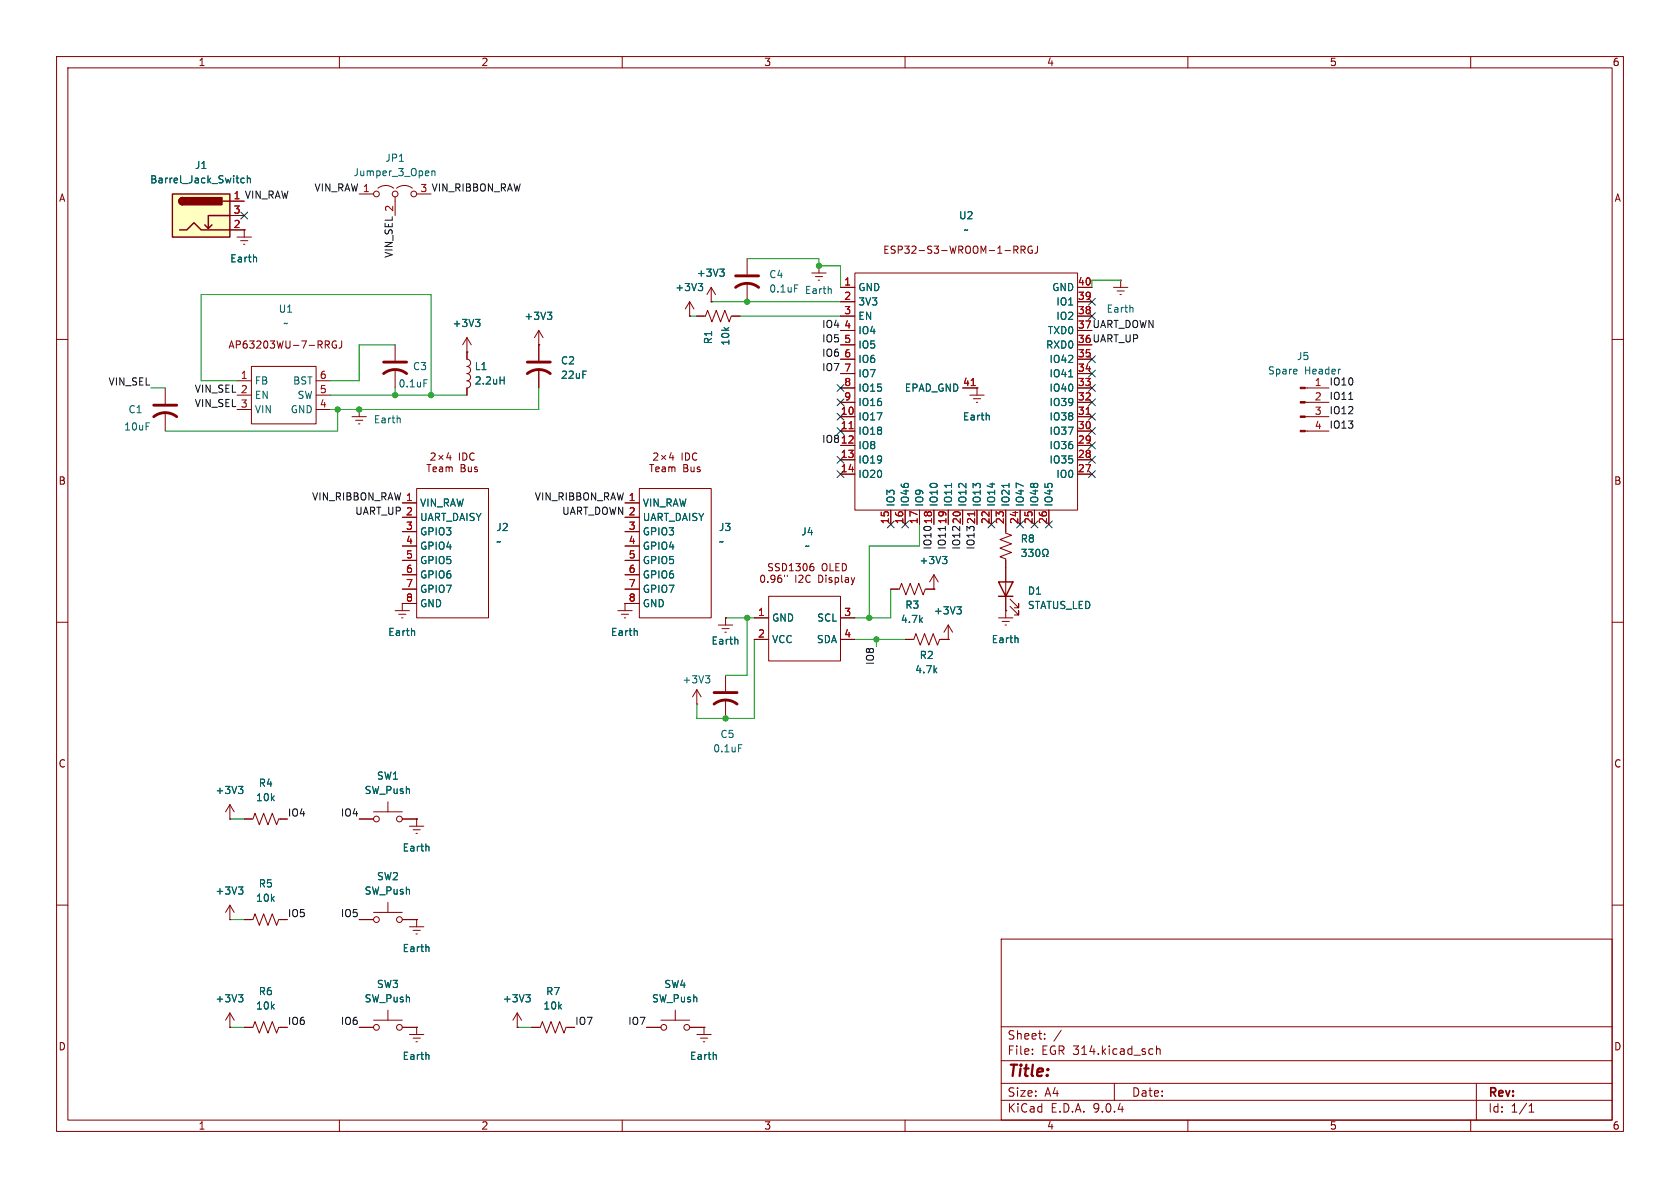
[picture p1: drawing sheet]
<svg xmlns="http://www.w3.org/2000/svg" width="297mm" height="210mm" viewBox="0 0 297 210" stroke-linecap="round" stroke-linejoin="round" font-family="sans-serif">
<g fill="none" stroke="#840000" stroke-width=".18">
<path d="M10 10h277v190h-277zM12 12h273v186h-273zM60 10v2M110 10v2M160 10v2M210 10v2M260 10v2M123.2 55.9h1.5l.4-1 .8 2 .7-2 .8 2 .7-2 .8 2 .4-1h1.5M143.5 48.3h2.5M144.1 48.9h1.3M144.7 49.5h.2M144.8 47h.1"/>
<path d="M144.8 47v1.3M10 60h2M285 60h2M10 110h2M69.8 108h2.6M70.5 108.6h1.3M71 109.2h.2M71.1 106.7h.1M71.1 106.7v1.3M285 110h2M40.6 144.8h.1M40.6 142.2l-.7 1.3"/>
<path d="M40.6 142.2l.8 1.3M40.6 142.2v2.6M10 160h2M177 166h108v32h-108zM285 160h2M60 198v2M110 198v2M160 198v2M177 194.5h108M177 191.5h108M177 187.5h108M177 181.5h108"/>
<path d="M182.5 186.3v.1M182.5 185.5v.1M184.7 183.6v.1M184.7 182.8v.1M187.6 182.1l-1.3 2M197 191.5v3M203.7 185.4l.1 .1M203.8 186.3l-.1 .1M204.5 184.9v1.5M204.5 185.5l.2-.1 .3 .1 .1 .9M210 198v2M260 198v2"/>
<path d="M261 191.5v6.5M270.3 196.6h.9M270.3 195.5l.4-.4v1.5"/>
</g>
<path d="M146.9 51.1l.1 .8M73.2 111.6l.1 .7M42.2 139h.7l-.4 .5M42.7 139.5l.2 .2v.3l-.2 .3" fill="none" stroke="#006464" stroke-width=".18"/>
<path d="M30.5 34.3h10.1v7.6h-10.1z" fill="#ffffc2"/>
<path d="M30.5 34.3h10.1v7.6h-10.1zM32.3 34.9a.64 .64 0 0 0-.7 .7 .64 .64 0 0 0 .7 .6M37.5 39.8l-.7 .6M39.4 35.6h1.2M40.6 38.1h-3.8v2.3l-.6-.6M31.7 40.6h1.3l1.3-1.2 1.3 1.2h5M176.5 102.9h2.6l-1.3 2.5zM176.5 105.4h2.6" fill="none" stroke="#840000" stroke-width=".25"/>
<g fill="#840000" stroke="#840000" stroke-width=".25">
<path d="M31.8 35.1l.5-.2v1.3a.63 .63 0 0 1-.6-.4 .63 .63 0 0 1 .1-.7z"/>
<path d="M32.3 34.9h6.9v1.3h-6.9z"/>
</g>
<g fill="none" stroke="#840000" stroke-width=".18">
<path d="M40.6 35.6h2.6M40.6 38.1h2.6M63.5 34.3h2.5M66.8 33.3a2.26 2.26 0 0 1 2.8 0M69.8 34.8v3.3M70.1 33.3a2.26 2.26 0 0 1 2.8 0M73.7 34.3h2.5M40.6 40.6h2.6M41.9 41.9h2.5M42.5 42.5h1.3M43.1 43.2h.2M43.2 40.6h.1"/>
<path d="M43.2 40.6v1.3M82.5 59.7v3.8a.64 .64 0 0 1 .7 .6 .64 .64 0 0 1-.7 .7M82.5 59.7l-.7 1.3M82.5 59.7l.8 1.3M95.2 58.4l-.7 1.3M95.2 58.4l.8 1.3M95.2 58.4v5.4M121.9 55.9h.1M121.9 53.3l-.7 1.3M121.9 53.3l.8 1.3M121.9 53.3v2.6M123.2 55.9h1.3"/>
<path d="M125.7 53.3h.1M125.7 50.8l-.7 1.3M125.7 50.8l.8 1.3M125.7 50.8v2.5M129.5 55.9h1.3M132.1 45.7v2.8M132.1 50v3.3M148.6 50.8h2.5M148.6 53.3h2.5M148.6 55.9h2.5M148.6 58.4h2.5M151.1 48.3h39.4v41.9h-39.4z"/>
<path d="M179.2 43.5h.5l.3 .2-.2 .4-.6 .1M179.5 44.2l.5 .6M180.5 44.2l.6-.1 .1-.2v-.3l-.7-.1v1.3M180.8 44.2l.4 .6M182.4 43.6a.59 .59 0 0 0-.7 .5 .59 .59 0 0 0 .7 .6l.1-.5h-.2M183.4 43.5v.9a.41 .41 0 0 1-.5 .4M190.5 50.8h2.5M190.5 53.3h2.5M190.5 55.9h2.5M196.8 50.8h2.6M197.5 51.4h1.3M198 52.1h.2"/>
<path d="M198.1 49.5h.1M198.1 49.5v1.3M29.2 68.6v2.8M29.2 72.9v3.3M41.9 69.9h2.5M41.9 67.3h2.5M41.9 72.4h2.5M44.4 64.8h11.5v10.1h-11.5zM55.9 69.9h2.5M55.9 67.3h2.5M55.9 72.4h2.5M57.5 60.3h.5l.2 .2-.1 .4h-.6"/>
<path d="M57.8 60.9l.4 .6M59.4 60.3a.59 .59 0 0 0-.7 .6 .59 .59 0 0 0 .7 .6l.1-.5h-.2M60.4 60.3v.9a.41 .41 0 0 1-.5 .3M62.2 73.7h2.6M62.9 74.3h1.2M63.4 74.9h.2M63.5 72.4h.1M63.5 72.4v1.3M69.8 61v2.8M69.8 65.3v3.3M82.5 62.2h.1M82.5 64.8a.64 .64 0 0 1 .7 .6 .64 .64 0 0 1-.7 .6 .64 .64 0 0 1 .7 .7 .64 .64 0 0 1-.7 .6 .64 .64 0 0 1 .7 .7 .64 .64 0 0 1-.7 .6v1.3"/>
<path d="M95.2 61h.1M95.2 65.3v3.3M148.6 73.7h2.5M148.6 71.1h2.5M148.6 61h2.5M148.6 68.6h2.5M148.6 76.2h2.5M148.6 63.5h2.5M148.6 66h2.5M148.6 78.7h2.5M170.2 68.6h2.5M171.4 69.9h2.6"/>
<path d="M172.1 70.5h1.3M172.6 71.1h.2M172.7 68.6h.1M172.7 68.6v1.3M190.5 73.7h2.5M190.5 71.1h2.5M190.5 68.6h2.5M190.5 76.2h2.5M190.5 63.5h2.5M190.5 66h2.5M190.5 78.7h2.5M230.7 73.7h4.2"/>
<path d="M230.7 71.1h4.2M230.7 68.6h4.2M230.7 76.2h4.2M71.1 88.9h2.6M71.1 91.4h2.6M71.1 94h2.6M71.1 96.5h2.6M71.1 99.1h2.6M73.7 86.4h12.7v22.8h-12.7zM75.5 82.1h.7M75.8 82.1v1.3M76.2 80.2l.5-.1 .2 .3-.8 .9h.8"/>
<path d="M76.6 83l.6-.2-.1-.2-.4-.1-.1 .2v.6h.5M77.6 80.5l.7 .7M77.7 82.6h.5l.1 .8M78.3 82.8l-.5 .1-.1 .2 .1 .3 .5-.1M78.3 80.5l-.7 .7M78.9 82.7l.3-.2 .2 .2M78.9 82.5v.9M79.3 80l-.3 .9h.8M79.4 82.7l.2-.2 .3 .1v.8M79.4 82.7v.7M79.6 80.5v.8M81.2 80.1v1.2"/>
<path d="M81.5 82.1h.4l.3 .3-.3 .3 .3 .1v.3l-.2 .3h-.5zM81.5 82.7h.4M81.8 80.1a.64 .64 0 0 1 .8 .6 .64 .64 0 0 1-.8 .6zM82.8 82.5l.1 .8 .3 .1 .1-.1M83.3 82.5v.9M83.8 80.2a.6 .6 0 0 0-.8 .4 .6 .6 0 0 0 .6 .7l.2-.1M84.4 82.6l-.3-.1-.2 .2v.2l.5 .1v.3h-.5M110.5 88.9h2.5M110.5 91.4h2.5M110.5 94h2.5M110.5 96.5h2.5M110.5 99.1h2.5"/>
<path d="M113 86.4h12.7v22.8h-12.7zM114.8 82.1h.8M115.2 82.1v1.3M115.6 80.2l.5-.1 .2 .3-.8 .9h.8M115.9 83l.6-.2v-.2l-.4-.1-.2 .2 .1 .6h.5M117 80.5l.7 .7M117.1 82.6h.5v.8M117.6 82.8l-.4 .1-.2 .2 .2 .3 .4-.1M117.7 80.5l-.7 .7M118.2 82.7l.4-.2 .2 .2M118.2 82.5v.9M118.7 80l-.3 .9h.7"/>
<path d="M118.8 82.7l.2-.2 .3 .1v.8M118.8 82.7v.7M119 80.5v.8M120.6 80.1v1.2M120.9 82.1h.4l.3 .3-.3 .3 .3 .1v.3l-.2 .3h-.5zM120.9 82.7h.4M121.2 80.1a.64 .64 0 0 1 .7 .6 .64 .64 0 0 1-.7 .6zM122.2 82.5v.8l.3 .1 .2-.1M122.7 82.5v.9M123.2 80.2a.6 .6 0 0 0-.8 .4 .6 .6 0 0 0 .5 .7l.3-.1M123.7 82.6l-.3-.1-.1 .2v.2l.4 .1v.3h-.4M136.6 99.7l-.5-.1-.2 .2v.3l.6 .3 .1 .3-.3 .2-.4-.1"/>
<path d="M137.8 99.7l-.5-.1-.2 .2v.3l.6 .3 .1 .3-.3 .2-.4-.1M138.3 99.6a.64 .64 0 0 1 .8 .7 .64 .64 0 0 1-.8 .6zM139.5 100l.4-.4v1.3M140.7 99.6h.8l-.4 .5 .3 .1v.6l-.2 .1-.5-.1M142.1 99.7l.2-.1a.68 .68 0 0 1 .4 .7 .68 .68 0 0 1-.4 .6 .84 .84 0 0 1-.2-1.2zM143.8 99.6l-.4 .1a.86 .86 0 0 0 0 1.2l.4-.1 .1-.4-.2-.3h-.3l-.2 .3M145.4 99.8l.3-.2a.43 .43 0 0 1 .5 .5v.4a.42 .42 0 0 1-.4 .4 .42 .42 0 0 1-.5-.4zM146.7 99.6v1.3h.6M148.4 99.6h-.6v1.3h.6M148.6 81.3h2.5M148.6 83.8h2.5M157.5 90.2v2.5"/>
<path d="M160 90.2v2.5M162.6 90.2v2.5M165.1 90.2v2.5M167.6 90.2v2.5M170.2 90.2v2.5M172.7 90.2v2.5M175.3 90.2v2.5M177.8 90.2v4l1 .4-2 .8 2 .7-2 .8 2 .8-2 .7 1 .4v10.4M180.3 90.2v2.5M182.9 90.2v2.5M185.4 90.2v2.5M190.5 81.3h2.5"/>
<path d="M190.5 83.8h2.5M71.1 106.7h.1M71.1 101.6h2.6M71.1 104.1h2.6M71.1 106.7h2.6M109.2 108h2.6M109.9 108.6h1.2M110.4 109.2h.2M110.5 106.7h.1M110.5 101.6h2.5M110.5 104.1h2.5M110.5 106.7h2.5"/>
<path d="M110.5 106.7v1.3M127 110.5h2.5M127.6 111.1h1.3M128.1 111.8h.3M128.3 109.2h.1M128.3 109.2v1.3M128.3 119.4v2.8M133.3 113h2.6M133.3 109.2h2.6M134.6 101.8l.2-.1a.68 .68 0 0 1 .4 .6 .68 .68 0 0 1-.4 .6l-.2-.1-.1-.3zM135.7 102.8v.1M135.9 105.4h12.7v11.4h-12.7z"/>
<path d="M137 102.2l-.2 .3-.4-.1-.1-.2 .1-.5h.4l.1 .1a.84 .84 0 0 1-.3 1.1h-.2M138.1 101.7h-.4a.86 .86 0 0 0 0 1.2l.5-.1v-.4l-.2-.2h-.4l-.1 .2M138.7 101.7v.2M139.2 101.7v.2M139.5 100.9h.8M140.7 101.7v1.2M141.2 101.8l.5-.1 .3 .3-.8 .9h.8M143.2 101.8a.6 .6 0 0 0-.8 .4 .6 .6 0 0 0 .6 .7l.2-.1M144.7 101.7a.64 .64 0 0 1 .8 .6 .64 .64 0 0 1-.8 .6zM146 101.7v.1M146 102.1v.8M147 102.2l-.3-.1-.1 .2v.2l.4 .1v.3h-.4"/>
<path d="M147.6 102.1v1.3M147.8 100.2h.4M148 102.1l-.4 .1M148.2 102.8l-.2 .1h-.4M148.6 113h2.5M148.6 109.2h2.5M148.8 102.8l.2 .1M149.4 102.8l.2 .1h.4M149.6 100.4l-.1-.6-.6-.2v1.3M150 102.3v.6M150.5 102.1l.3 .8M150.8 102.9l-.3 .5"/>
<path d="M151.1 102.1l-.3 .8M157.5 104.1h1.5l.4-1 .7 2.1 .8-2.1 .8 2.1 .7-2.1 .8 2.1 .4-1.1h1.5M160 113h1.5l.4-1 .8 2 .7-2 .8 2 .8-2 .7 2 .4-1h1.5M165.1 104.1h.1M165.1 101.6v2.5M165.1 101.6l-.8 1.3M165.1 101.6l.8 1.3M167.6 113h.1M167.6 110.5l-.7 1.3M167.6 110.5l.8 1.3M167.6 110.5v2.5M176.5 109.2h2.6"/>
<path d="M177.2 109.9h1.2M177.7 110.5h.2M177.8 108h.1M178.6 107.2l1.5 1.5v-.7v.7h-.8M178.6 105.9l1.5 1.5v-.7v.7h-.8M123.2 124.5h.1M123.2 121.9l-.8 1.3M123.2 121.9l.8 1.3M123.2 121.9v2.6M128.3 123.7v3.3M40.6 144.8h.1M43.2 144.8h1.5l.4-1 .7 2 .8-2 .8 2 .7-2 .8 2 .4-1h1.5"/>
<path d="M63.5 144.8h2.5M66 143.5h5.1M68.6 141.7v1.8M68.6 159.5v1.8M71.1 144.8h2.6M72.4 146.1h2.5M73 146.7h1.3M73.5 147.3h.3M73.7 144.8h.1M73.7 144.8v1.3M40.6 162.6h.1M40.6 160l-.7 1.3"/>
<path d="M40.6 160l.8 1.3M40.6 160v2.6M40.6 179.1v2.5M40.6 179.1l-.7 1.2M40.6 179.1l.8 1.2M43.2 162.6h1.5l.4-1.1 .7 2.1 .8-2.1 .8 2.1 .7-2.1 .8 2.1 .4-1h1.5M63.5 162.6h2.5M66 161.3h5.1M68.6 178.6v1.7M71.1 162.6h2.6M72.4 163.8h2.5M73 164.5h1.3"/>
<path d="M73.5 165.1h.3M73.7 162.6h.1M73.7 162.6v1.2M91.4 179.1l-.7 1.2M91.4 179.1l.8 1.2M91.4 179.1v2.5M119.4 178.6v1.7M40.6 181.6h.1M43.2 181.6h1.5l.4-1 .7 2 .8-2 .8 2 .7-2 .8 2 .4-1h1.5M63.5 181.6h2.5M66 180.3h5.1M71.1 181.6h2.6"/>
<path d="M72.4 182.9h2.5M73 183.5h1.3M73.5 184.2h.3M73.7 181.6h.1M73.7 181.6v1.3M91.4 181.6h.1M94 181.6h1.5l.4-1 .7 2 .8-2 .8 2 .7-2 .8 2 .4-1h1.5M114.3 181.6h2.5M116.8 180.3h5.1M121.9 181.6h2.6M123.2 182.9h2.5M123.8 183.5h1.3"/>
<path d="M124.3 184.2h.3M124.5 181.6h.1M124.5 181.6v1.3"/>
<circle cx="66.5" cy="34.3" r=".51"/>
<circle cx="69.9" cy="34.3" r=".51"/>
<circle cx="73.2" cy="34.3" r=".51"/>
<circle cx="66.5" cy="144.8" r=".51"/>
<circle cx="70.6" cy="144.8" r=".51"/>
<circle cx="66.5" cy="162.6" r=".51"/>
<circle cx="70.6" cy="162.6" r=".51"/>
<circle cx="66.5" cy="181.6" r=".51"/>
<circle cx="70.6" cy="181.6" r=".51"/>
<circle cx="117.3" cy="181.6" r=".51"/>
<circle cx="121.4" cy="181.6" r=".51"/>
</g>
<g fill="none" stroke="#006464" stroke-width=".18">
<path d="M43.2 31.5h-.4l-.2 .2 .1 .6h.5M43.7 31.6l.2-.1h.3l.1 .8M43.7 31.1v1.2M76.4 30.2v.9M76.4 30.3l.1-.1 .3 .1 .1 .8M45.3 45.5l.1 .8M84.1 56.5h.7l-.4 .4M84.6 56.9l.2 .3v.3l-.2 .2M96.8 55.2h.7l-.4 .5M97.3 55.7l.2 .2v.3l-.2 .3M123.4 50.1h.8l-.4 .5M124 50.6l.2 .2v.3l-.2 .3"/>
<path d="M127.2 47.6h.8l-.4 .5M127.8 48.1l.2 .2v.3l-.2 .2M140.5 50.4h.6M200.2 54.4l.1 .8M70.7 74l.1 .7M74.9 67.1h.6M88.4 67.2h.7M89.1 66.6v1.3M174.8 73.5l.1 .7M188.9 66.6h.7M166.6 98.4h.8l-.4 .5M167.2 98.9l.2 .2v.3l-.2 .2"/>
<path d="M168.2 85.4v.8M178.4 85.4v.8M180.6 97.1h.8l-.4 .5 .4 .1v.5l-.2 .2-.6-.2M181.8 97.1h.8l-.4 .5 .4 .1v.5l-.2 .2-.6-.2M183.2 97.2l.2-.1a.68 .68 0 0 1 .5 .6 .68 .68 0 0 1-.5 .7l-.2-.2-.1-.3zM184.3 98.4h.3v-.3a.54 .54 0 0 1-.2-.7 .54 .54 0 0 1 .7-.2 .58 .58 0 0 1-.1 .9v.3h.3M73.2 111.6l.1 .7M112.6 111.6l.1 .7M124.7 119.5h.8l-.4 .4M125.2 119.9l.3 .3v.3l-.3 .2M130.4 113.1v.8M169.2 107.3h.7l-.4 .4"/>
<path d="M169.7 107.7l.2 .3v.3l-.2 .2M179.9 112.8l.1 .8M42.2 139h.7l-.4 .5M42.7 139.5l.2 .2v.3l-.2 .3M130.6 131.6h.6M42.2 156.8h.7l-.4 .5M42.7 157.3l.2 .2v.3l-.2 .3M75.8 149.7v.7M42.2 175.8h.7l-.4 .5M42.7 176.3l.2 .3v.3l-.2 .2M75.8 167.4v.8M93 175.8h.7l-.4 .5"/>
<path d="M93.5 176.3l.2 .3v.3l-.2 .2M75.8 186.5v.8M126.6 186.5v.8"/>
</g>
<path d="M130 50.8a3.3 3.3 0 0 1 4.1 0M130 48.8h4.1M27.2 73.7a3.3 3.3 0 0 1 4 0M27.2 71.6h4M67.8 66a3.3 3.3 0 0 1 4.1 0M67.8 64h4.1M93.2 66a3.3 3.3 0 0 1 4.1 0M93.2 64h4.1M126.2 124.5a3.3 3.3 0 0 1 4.1 0M126.2 122.4h4.1" fill="none" stroke="#840000" stroke-width=".51"/>
<g fill="#840000" stroke="#840000" stroke-width=".18">
<path d="M229.9 68.5h.8v.2h-.8z"/>
<path d="M229.9 71h.8v.2h-.8z"/>
<path d="M229.9 73.5h.8v.3h-.8z"/>
<path d="M229.9 76.1h.8v.2h-.8z"/>
</g>
<path d="M150.1 75.8h.7M171.7 68.2h.7M192 73.2h.7M172.3 90.5v.7" fill="none" stroke="#a90000" stroke-width=".18"/>
<path d="M238.4 70.6h.8M167.1 93.1v.7" fill="none" stroke="#0f0f0f" stroke-width=".18"/>
<g fill="none" stroke="#009600" stroke-width=".18">
<path d="M121.9 55.9h1.3M125.7 53.3h22.9M130.8 55.9h17.8M132.1 45.7h12.7v1.3h3.8v3.8M198.1 49.5h-5.1v1.3M26.7 68.6h2.5M41.9 67.3h-6.3v-15.2h40.6v17.8M58.4 69.9h24.1M59.7 72.4v3.8h-30.5M69.8 61h-6.3v6.3h-5.1M69.8 68.6v1.3M95.2 68.6v3.8h-36.8"/>
<path d="M162.6 92.7v3.8h-8.9v12.7M128.3 109.2h5M132.1 109.2v10.2h-3.8M133.3 113v14h-10.1v-2.5M151.1 113h8.9M154.9 113v1.3M157.5 104.1v5.1h-6.4M40.6 144.8h2.6M40.6 162.6h2.6M40.6 181.6h2.6M91.4 181.6h2.6"/>
</g>
<g fill="none" stroke="#000084" stroke-width=".18">
<path d="M42.6 37.5l1.2 1.2M43.8 37.5l-1.2 1.2M192.4 52.7l1.2 1.2M192.4 55.3l1.2 1.2M193.6 52.7l-1.2 1.2M193.6 55.3l-1.2 1.2M148 68l1.2 1.2M148 73.1l1.2 1.2M148 70.5l1.2 1.2M148 75.6l1.2 1.2M149.2 68l-1.2 1.2M149.2 73.1l-1.2 1.2"/>
<path d="M149.2 70.5l-1.2 1.2M149.2 75.6l-1.2 1.2M192.4 62.9l1.2 1.2M192.4 75.6l1.2 1.2M192.4 65.4l1.2 1.2M192.4 68l1.2 1.2M192.4 70.5l1.2 1.2M192.4 73.1l1.2 1.2M192.4 78.1l1.2 1.2M193.6 62.9l-1.2 1.2M193.6 75.6l-1.2 1.2M193.6 65.4l-1.2 1.2"/>
<path d="M193.6 68l-1.2 1.2M193.6 70.5l-1.2 1.2M193.6 73.1l-1.2 1.2M193.6 78.1l-1.2 1.2M148 83.2l1.2 1.2M148 80.7l1.2 1.2M149.2 80.7l-1.2 1.2M149.2 83.2l-1.2 1.2M156.9 92.1l1.2 1.2M158.1 92.1l-1.2 1.2M159.4 92.1l1.2 1.2M160.6 92.1l-1.2 1.2"/>
<path d="M174.7 92.1l1.2 1.2M175.9 92.1l-1.2 1.2M179.7 92.1l1.2 1.2M180.9 92.1l-1.2 1.2M182.3 92.1l1.2 1.2M183.5 92.1l-1.2 1.2M184.8 92.1l1.2 1.2M186 92.1l-1.2 1.2M192.4 80.7l1.2 1.2M192.4 83.2l1.2 1.2M193.6 80.7l-1.2 1.2M193.6 83.2l-1.2 1.2"/>
</g>
<g fill="#009600" stroke="#009600" stroke-width=".18">
<circle cx="59.7" cy="72.4" r=".46"/>
<circle cx="69.8" cy="69.9" r=".46"/>
<circle cx="63.5" cy="72.4" r=".46"/>
<circle cx="76.2" cy="69.9" r=".46"/>
<circle cx="144.8" cy="47" r=".46"/>
<circle cx="132.1" cy="53.3" r=".46"/>
<circle cx="154.9" cy="113" r=".46"/>
<circle cx="153.7" cy="109.2" r=".46"/>
<circle cx="128.3" cy="127" r=".46"/>
<circle cx="132.1" cy="109.2" r=".46"/>
</g>
<text font-size="2.8" fill="#840000" x="178" y="190.9">Title:</text>
<g font-size="2.1" fill="#840000">
<text x="178" y="184">Sheet:</text>
<text x="178" y="186.7">File:</text>
<text x="184.1" y="186.7">EGR 314.kicad_sch</text>
<text x="178" y="196.9">KiCad</text>
<text x="178" y="194.1">Size:</text>
<text x="184.7" y="194.1">A4</text>
<text x="185.7" y="196.9">E.D.A.</text>
<text x="193.3" y="196.9">9.0.4</text>
<text x="200" y="194.1">Date:</text>
<text x="263" y="194.3">Rev:</text>
<text x="263" y="196.9">Id:</text>
<text x="267.1" y="196.9">1/1</text>
</g>
<g font-size="1.8" fill="#840000">
<text x="35" y="11.9">1</text>
<text x="85" y="11.9">2</text>
<text x="135" y="11.9">3</text>
<text x="185" y="11.9">4</text>
<text x="235" y="11.9">5</text>
<text x="285" y="11.9">6</text>
<text x="10.3" y="35.9">A</text>
<text x="285.3" y="35.9">A</text>
<text x="156" y="45.1">ESP32-S3-WROOM-1-RRGJ</text>
<text x="190.5" y="58.2">37 UART_DOWN</text>
<text x="40.3" y="61.8">AP63203WU-7-RRGJ</text>
<text x="190.5" y="60.7">36 UART_UP</text>
<text x="10.3" y="85.9">B</text>
<text x="285.3" y="85.9">B</text>
<text x="148.4" y="102.2">I2C</text>
<text x="10.3" y="135.9">C</text>
<text x="285.3" y="135.9">C</text>
<text x="10.3" y="185.9">D</text>
<text x="285.3" y="185.9">D</text>
<text x="35" y="199.9">1</text>
<text x="85" y="199.9">2</text>
<text x="135" y="199.9">3</text>
<text x="185" y="199.9">4</text>
<text x="235" y="199.9">5</text>
<text x="285" y="199.9">6</text>
</g>
<g font-size="1.8" fill="#006464">
<text x="68" y="28.8">JP1</text>
<text x="26.4" y="32.6">Barrel_Jack_Switch</text>
<text x="34.4" y="30.1">J1</text>
<text x="62.4" y="31.3">Jumper_3_Open</text>
<text x="169.4" y="39">U2</text>
<text x="170.3" y="41.5">~</text>
<text x="40.6" y="46.6">Earth</text>
<text x="119.3" y="51.7">+3V3</text>
<text x="123.1" y="49.1">+3V3</text>
<text x="135.9" y="49.4">C4</text>
<text x="135.9" y="51.9">0.1uF</text>
<text x="142.2" y="52.2">Earth</text>
<text x="151.6" y="51.7">GND</text>
<text x="185.9" y="51.7">GND</text>
<text x="49.2" y="55.5">U1</text>
<text x="50" y="58">~</text>
<text x="79.9" y="58">+3V3</text>
<text x="92.6" y="56.7">+3V3</text>
<text x="151.6" y="54.2">3V3</text>
<text x="151.6" y="56.7">EN</text>
<text x="151.6" y="59.3">IO4</text>
<text x="185.1" y="59.3">TXD0</text>
<text x="186.6" y="54.2">IO1</text>
<text x="186.6" y="56.7">IO2</text>
<text x="195.5" y="55.5">Earth</text>
<text x="72.9" y="65.6">C3</text>
<text x="83.8" y="65.6">L1</text>
<text x="99.1" y="64.6">C2</text>
<text x="126.1" y="61" transform="rotate(-90 126.1 61)">R1</text>
<text x="129.1" y="61.2" transform="rotate(-90 129.1 61.2)">10k</text>
<text x="151.6" y="61.8">IO5</text>
<text x="151.6" y="64.4">IO6</text>
<text x="184.8" y="61.8">RXD0</text>
<text x="185.4" y="64.4">IO42</text>
<text x="229.2" y="63.9">J5</text>
<text x="45" y="68.2">FB</text>
<text x="45" y="70.7">EN</text>
<text x="51.7" y="68.2">BST</text>
<text x="52.5" y="70.7">SW</text>
<text x="70.4" y="68.7">0.1uF</text>
<text x="83.8" y="68.2">2.2uH</text>
<text x="99.1" y="67.2">22uF</text>
<text x="151.6" y="66.9">IO7</text>
<text x="151.6" y="69.4">IO15</text>
<text x="151.6" y="72">IO16</text>
<text x="159.9" y="69.4">EPAD_GND</text>
<text x="185.4" y="66.9">IO41</text>
<text x="185.4" y="69.4">IO40</text>
<text x="185.4" y="72">IO39</text>
<text x="224.1" y="66.4">Spare</text>
<text x="230.6" y="66.4">Header</text>
<text x="21.9" y="76.3">10uF</text>
<text x="22.6" y="73.3">C1</text>
<text x="45" y="73.3">VIN</text>
<text x="51.3" y="73.3">GND</text>
<text x="66" y="75">Earth</text>
<text x="151.6" y="74.5">IO17</text>
<text x="151.6" y="77.1">IO18</text>
<text x="170.1" y="74.5">Earth</text>
<text x="185.4" y="74.5">IO38</text>
<text x="185.4" y="77.1">IO37</text>
<text x="151.6" y="79.6">IO8</text>
<text x="151.6" y="82.1">IO19</text>
<text x="185.4" y="79.6">IO36</text>
<text x="185.4" y="82.1">IO35</text>
<text x="74.2" y="89.8">VIN_RAW</text>
<text x="113.5" y="89.8">VIN_RAW</text>
<text x="151.6" y="84.7">IO20</text>
<text x="158.3" y="89.7" transform="rotate(-90 158.3 89.7)">IO3</text>
<text x="160.9" y="89.7" transform="rotate(-90 160.9 89.7)">IO46</text>
<text x="163.4" y="89.7" transform="rotate(-90 163.4 89.7)">IO9</text>
<text x="166" y="89.7" transform="rotate(-90 166 89.7)">IO10</text>
<text x="168.5" y="89.7" transform="rotate(-90 168.5 89.7)">IO11</text>
<text x="171" y="89.7" transform="rotate(-90 171 89.7)">IO12</text>
<text x="173.6" y="89.7" transform="rotate(-90 173.6 89.7)">IO13</text>
<text x="176.1" y="89.7" transform="rotate(-90 176.1 89.7)">IO14</text>
<text x="178.7" y="89.7" transform="rotate(-90 178.7 89.7)">IO21</text>
<text x="181.2" y="89.7" transform="rotate(-90 181.2 89.7)">IO47</text>
<text x="183.7" y="89.7" transform="rotate(-90 183.7 89.7)">IO48</text>
<text x="186.3" y="89.7" transform="rotate(-90 186.3 89.7)">IO45</text>
<text x="186.6" y="84.7">IO0</text>
<text x="74.2" y="92.3">UART_DAISY</text>
<text x="74.2" y="94.8">GPIO3</text>
<text x="87.6" y="94.1">J2</text>
<text x="113.5" y="92.3">UART_DAISY</text>
<text x="113.5" y="94.8">GPIO3</text>
<text x="127" y="94.1">J3</text>
<text x="141.6" y="94.8">J4</text>
<text x="74.2" y="97.4">GPIO4</text>
<text x="74.2" y="99.9">GPIO5</text>
<text x="87.6" y="96.6">~</text>
<text x="113.5" y="97.4">GPIO4</text>
<text x="113.5" y="99.9">GPIO5</text>
<text x="127" y="96.6">~</text>
<text x="142.2" y="97.4">~</text>
<text x="162.5" y="99.9">+3V3</text>
<text x="180.3" y="96.1">R8</text>
<text x="74.2" y="102.5">GPIO6</text>
<text x="74.2" y="105">GPIO7</text>
<text x="74.2" y="107.5">GND</text>
<text x="113.5" y="102.5">GPIO6</text>
<text x="113.5" y="105">GPIO7</text>
<text x="113.5" y="107.5">GND</text>
<text x="159.9" y="107.8">R3</text>
<text x="181.6" y="105.3">D1</text>
<text x="181.6" y="107.9">STATUS_LED</text>
<text x="68.5" y="112.6">Earth</text>
<text x="107.9" y="112.6">Earth</text>
<text x="136.4" y="110.1">GND</text>
<text x="136.4" y="113.9">VCC</text>
<text x="144.3" y="113.9">SDA</text>
<text x="144.4" y="110.1">SCL</text>
<text x="159.2" y="110.3">4.7k</text>
<text x="165" y="108.8">+3V3</text>
<text x="175.2" y="113.9">Earth</text>
<text x="125.7" y="114.1">Earth</text>
<text x="161.7" y="119.2">4.7k</text>
<text x="162.5" y="116.7">R2</text>
<text x="120.5" y="121">+3V3</text>
<text x="127.3" y="130.7">C5</text>
<text x="126" y="133.2">0.1uF</text>
<text x="38" y="140.6">+3V3</text>
<text x="45.2" y="141.8">10k</text>
<text x="45.6" y="139.3">R4</text>
<text x="64.4" y="140.6">SW_Push</text>
<text x="66.5" y="138">SW1</text>
<text x="66.5" y="155.8">SW2</text>
<text x="71.1" y="150.7">Earth</text>
<text x="38" y="158.3">+3V3</text>
<text x="45.2" y="159.6">10k</text>
<text x="45.6" y="157.1">R5</text>
<text x="64.4" y="158.3">SW_Push</text>
<text x="71.1" y="168.5">Earth</text>
<text x="38" y="177.4">+3V3</text>
<text x="45.2" y="178.7">10k</text>
<text x="45.6" y="176.1">R6</text>
<text x="64.4" y="177.4">SW_Push</text>
<text x="66.5" y="174.9">SW3</text>
<text x="88.8" y="177.4">+3V3</text>
<text x="96" y="178.7">10k</text>
<text x="96.4" y="176.1">R7</text>
<text x="115.2" y="177.4">SW_Push</text>
<text x="117.3" y="174.9">SW4</text>
<text x="71.1" y="187.6">Earth</text>
<text x="121.9" y="187.6">Earth</text>
</g>
<g font-size="1.8" fill="#0f0f0f">
<text x="41.2" y="35.3">1 VIN_RAW</text>
<text x="55.5" y="33.9">VIN_RAW 1</text>
<text x="74.2" y="34">3 VIN_RIBBON_RAW</text>
<text x="69.5" y="45.7" transform="rotate(-90 69.5 45.7)">VIN_SEL 2</text>
<text x="145.2" y="58.1">IO4</text>
<text x="145.2" y="63.2">IO6</text>
<text x="145.2" y="60.6">IO5</text>
<text x="145.2" y="65.7">IO7</text>
<text x="19.1" y="68.2">VIN_SEL</text>
<text x="34.3" y="69.5">VIN_SEL 2</text>
<text x="234.9" y="68.2">IO10</text>
<text x="234.9" y="70.8">IO11</text>
<text x="34.3" y="72">VIN_SEL 3</text>
<text x="234.9" y="73.3">IO12</text>
<text x="234.9" y="75.9">IO13</text>
<text x="145.2" y="78.4">IO8</text>
<text x="55.1" y="88.6">VIN_RIBBON_RAW 1</text>
<text x="94.4" y="88.6">VIN_RIBBON_RAW 1</text>
<text x="62.7" y="91.1">UART_UP 2</text>
<text x="99.3" y="91.1">UART_DOWN 2</text>
<text x="164.8" y="97.3" transform="rotate(-90 164.8 97.3)">IO10</text>
<text x="167.3" y="97.3" transform="rotate(-90 167.3 97.3)">IO11</text>
<text x="169.8" y="97.3" transform="rotate(-90 169.8 97.3)">IO12</text>
<text x="172.4" y="97.3" transform="rotate(-90 172.4 97.3)">IO13</text>
<text x="154.6" y="117.6" transform="rotate(-90 154.6 117.6)">IO8</text>
<text x="50.8" y="144.4">IO4</text>
<text x="60.2" y="144.4">IO4</text>
<text x="50.8" y="162.2">IO5</text>
<text x="60.2" y="162.2">IO5</text>
<text x="50.8" y="181.3">IO6</text>
<text x="60.2" y="181.3">IO6</text>
<text x="101.6" y="181.3">IO7</text>
<text x="111" y="181.3">IO7</text>
</g>
<g font-size="1.8" fill="#a90000">
<text x="41.2" y="35.3">1</text>
<text x="41.2" y="37.8">3</text>
<text x="41.2" y="40.4">2</text>
<text x="149.2" y="50.5">1</text>
<text x="149.2" y="53.1">2</text>
<text x="190.5" y="50.5">40</text>
<text x="190.5" y="53.1">39</text>
<text x="149.2" y="55.6">3</text>
<text x="149.2" y="58.2">4</text>
<text x="190.5" y="55.6">38</text>
<text x="190.5" y="58.2">37</text>
<text x="149.2" y="60.7">5</text>
<text x="149.2" y="63.2">6</text>
<text x="149.2" y="65.8">7</text>
<text x="190.5" y="63.2">35</text>
<text x="190.5" y="65.8">34</text>
<text x="190.5" y="60.7">36</text>
<text x="42.5" y="67.1">1</text>
<text x="56.4" y="67.1">6</text>
<text x="56.4" y="69.6">5</text>
<text x="149.2" y="68.3">8</text>
<text x="149.2" y="70.9">9</text>
<text x="170.1" y="68.3">41</text>
<text x="190.5" y="68.3">33</text>
<text x="190.5" y="70.9">32</text>
<text x="232.3" y="68.3">1</text>
<text x="232.3" y="70.9">2</text>
<text x="56.4" y="72.1">4</text>
<text x="148.5" y="73.4">10</text>
<text x="148.5" y="75.9">11</text>
<text x="190.5" y="73.4">31</text>
<text x="190.5" y="75.9">30</text>
<text x="232.3" y="73.4">3</text>
<text x="232.3" y="75.9">4</text>
<text x="148.5" y="78.5">12</text>
<text x="148.5" y="81">13</text>
<text x="148.5" y="83.6">14</text>
<text x="190.5" y="78.5">29</text>
<text x="190.5" y="81">28</text>
<text x="190.5" y="83.6">27</text>
<text x="71.7" y="88.6">1</text>
<text x="111.1" y="88.6">1</text>
<text x="71.7" y="93.7">3</text>
<text x="71.7" y="91.2">2</text>
<text x="111.1" y="93.7">3</text>
<text x="111.1" y="91.2">2</text>
<text x="157.2" y="92.8" transform="rotate(-90 157.2 92.8)">15</text>
<text x="159.8" y="92.8" transform="rotate(-90 159.8 92.8)">16</text>
<text x="162.3" y="92.8" transform="rotate(-90 162.3 92.8)">17</text>
<text x="164.8" y="92.8" transform="rotate(-90 164.8 92.8)">18</text>
<text x="167.4" y="92.8" transform="rotate(-90 167.4 92.8)">19</text>
<text x="169.9" y="92.8" transform="rotate(-90 169.9 92.8)">20</text>
<text x="172.5" y="92.8" transform="rotate(-90 172.5 92.8)">21</text>
<text x="175" y="92.8" transform="rotate(-90 175 92.8)">22</text>
<text x="177.5" y="92.8" transform="rotate(-90 177.5 92.8)">23</text>
<text x="180.1" y="92.8" transform="rotate(-90 180.1 92.8)">24</text>
<text x="182.6" y="92.8" transform="rotate(-90 182.6 92.8)">25</text>
<text x="185.2" y="92.8" transform="rotate(-90 185.2 92.8)">26</text>
<text x="71.7" y="96.3">4</text>
<text x="71.7" y="98.8">5</text>
<text x="71.7" y="101.3">6</text>
<text x="111.1" y="96.3">4</text>
<text x="111.1" y="98.8">5</text>
<text x="111.1" y="101.3">6</text>
<text x="71.7" y="103.9">7</text>
<text x="71.7" y="106.4">8</text>
<text x="111.1" y="103.9">7</text>
<text x="111.1" y="106.4">8</text>
<text x="133.9" y="109">1</text>
<text x="133.9" y="112.8">2</text>
<text x="149.2" y="109">3</text>
<text x="149.2" y="112.8">4</text>
</g>
</svg>
